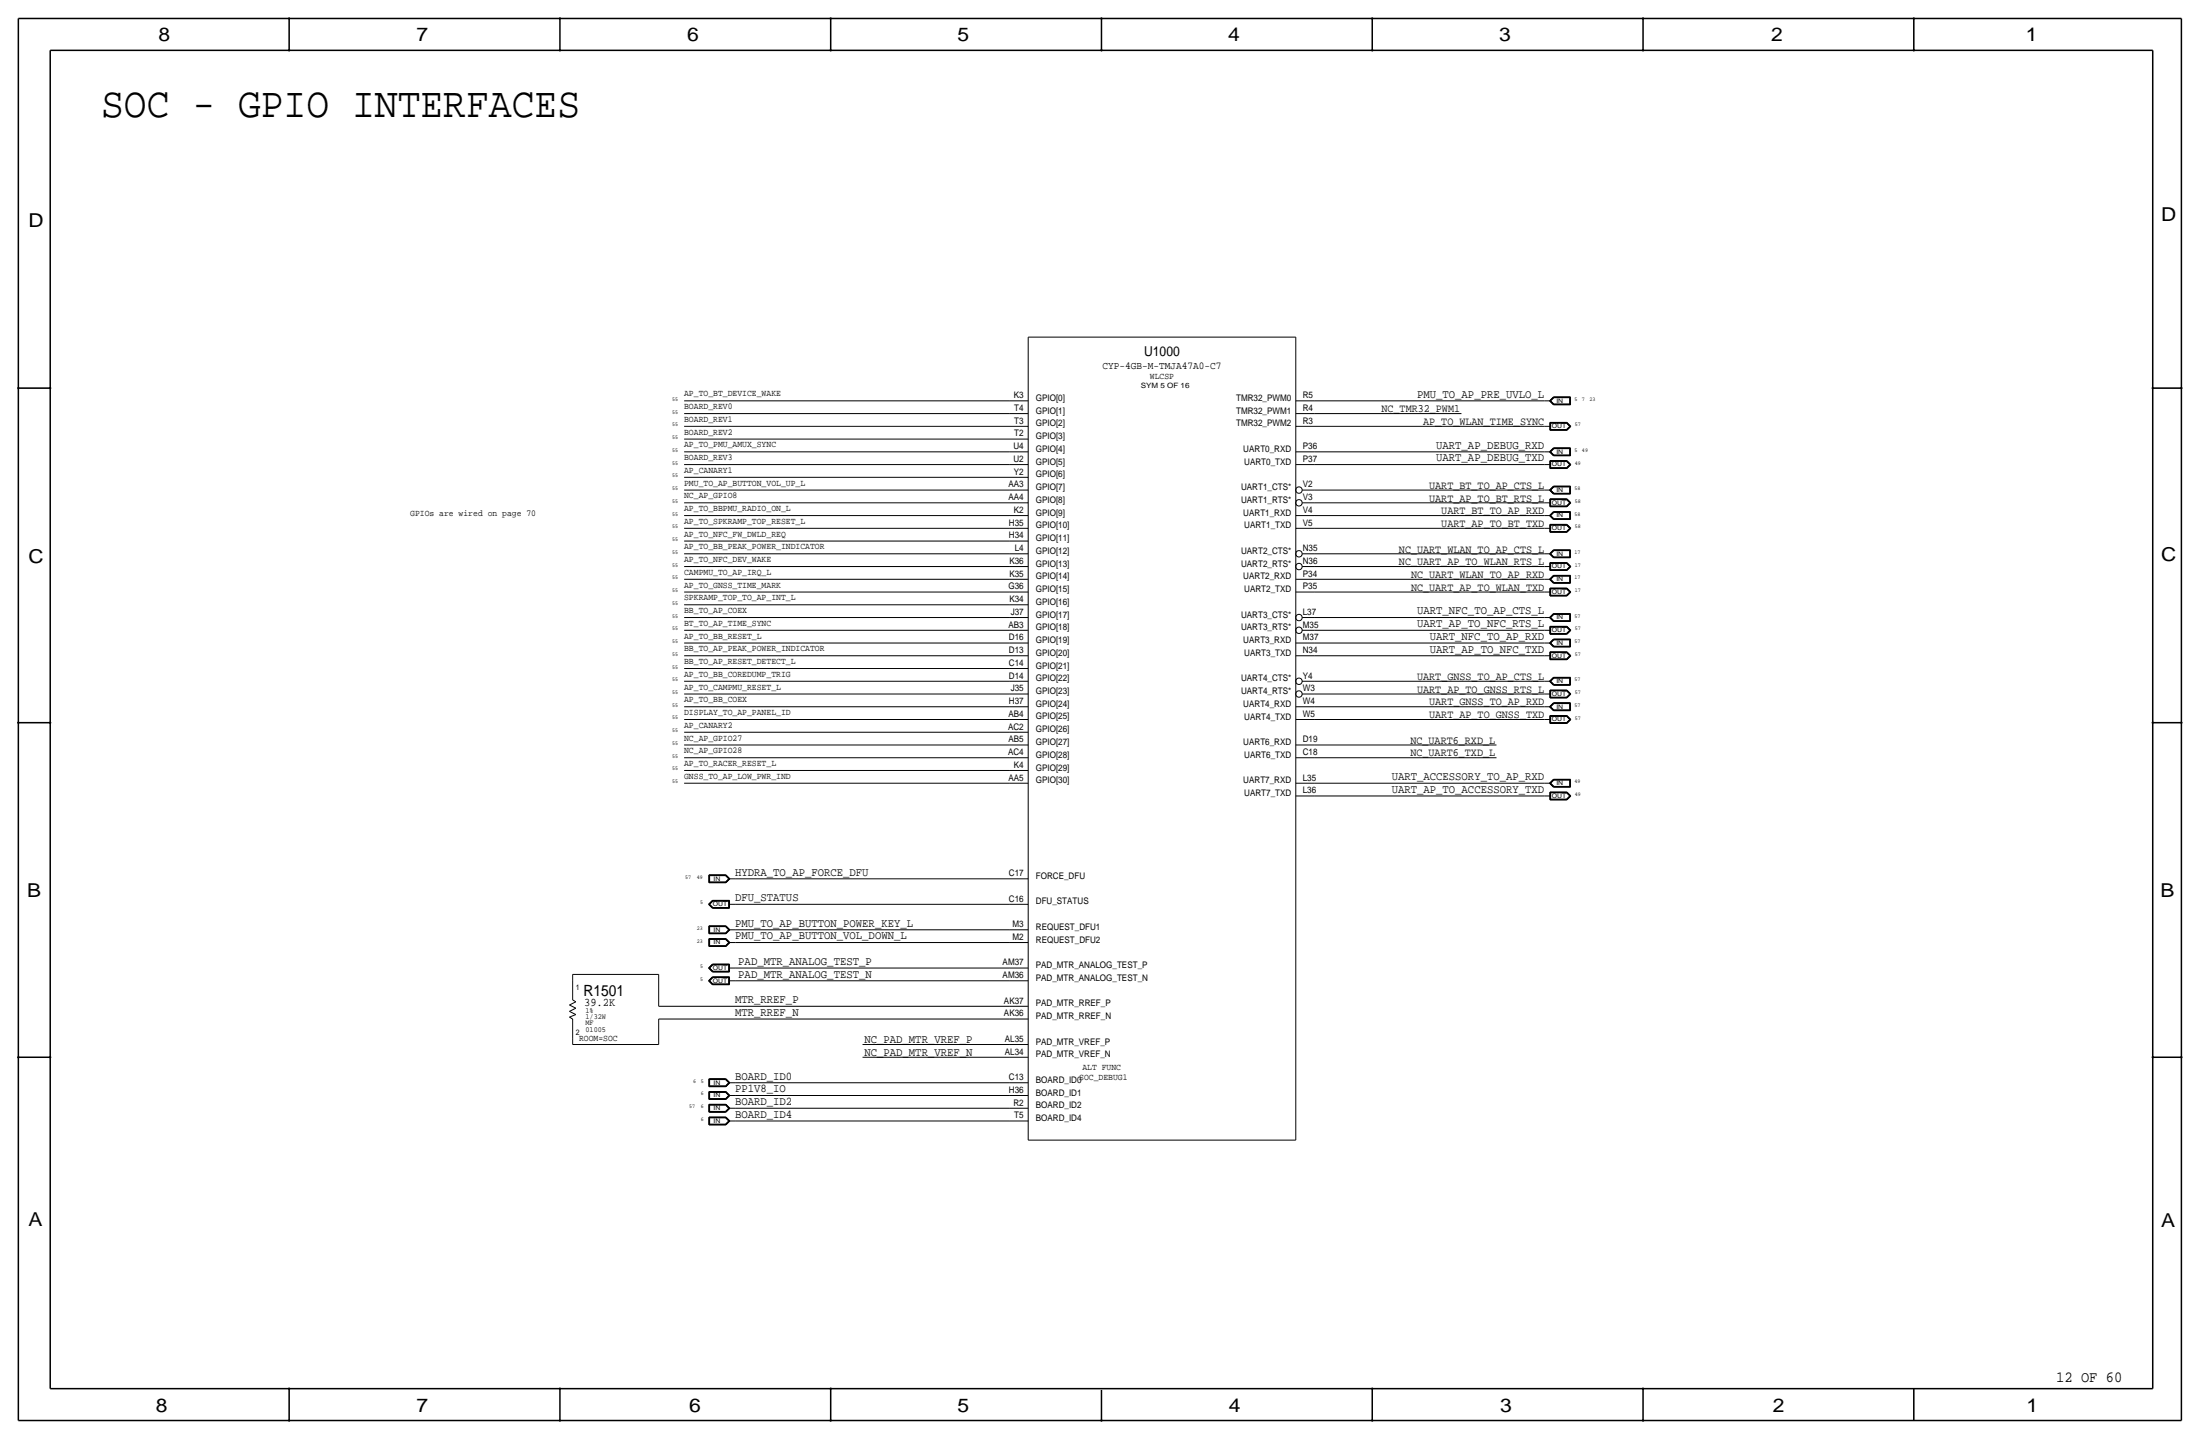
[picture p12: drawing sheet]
<svg xmlns="http://www.w3.org/2000/svg" width="877mm" height="574mm" viewBox="0 0 877 574" stroke-linecap="round" stroke-linejoin="round" font-family="sans-serif">
<g fill="none" stroke="#000" stroke-width=".4">
<path d="M409.9 134.4h106.7zM409.9 134.4v320zM516.6 134.4v320zM272.7 159.8h129.6zM402.3 159.8h7.6zM516.6 159.8h7.6zM524.2 159.8h91.4zM615.6 159.8h2.6zM617.7 159.8l1.6 1.5zM617.7 159.8l1.6-1.6zM617.9 159.8l1.5-1.5zM617.9 159.8l1.5 1.4z"/>
<path d="M618 159.8l1.4-1.4zM618 159.8l1.4 1.3zM618.2 159.8l1.3 1.2zM618.2 159.8l1.3-1.3zM619.3 158.2h6.8zM619.4 158.3h6.6zM619.4 158.4h6.5zM619.5 158.5h6.3zM625.8 158.5v2.5zM625.9 158.4v2.7zM626 158.3v2.9zM626.1 158.2v3.1z"/>
<path d="M272.7 169.9h129.6zM272.7 164.8h129.6zM272.7 175h129.6zM402.3 164.8h7.6zM402.3 169.9h7.6zM402.3 175h7.6zM516.6 164.8h7.6zM516.6 169.9h7.6zM524.2 169.9h91.4zM524.2 164.8h58.4zM615.6 169.9h2.6zM617.9 171.5h6.8z"/>
<path d="M617.9 168.4v3.1zM617.9 168.4h6.8zM618 168.5h6.6zM618 168.5v2.9zM618 171.4h6.6zM618.1 168.6h6.5zM618.1 168.6v2.7zM618.1 171.3h6.5zM618.2 168.7h6.3zM618.2 168.7v2.5zM618.2 171.2h6.3zM619.3 178.5h6.8z"/>
<path d="M619.3 178.5l-1.6 1.6zM619.3 161.3h6.8zM619.4 161.2h6.6zM619.4 178.6h6.6zM619.4 161.1h6.5zM619.4 178.7h6.5zM619.5 161h6.3zM619.5 178.8h6.3zM624.5 168.7l1.3 1.2zM624.5 171.2l1.3-1.3zM624.6 171.3l1.4-1.4zM624.6 168.6l1.4 1.3z"/>
<path d="M624.6 171.4l1.5-1.5zM624.6 168.5l1.5 1.4zM624.7 168.4l1.6 1.5zM625.8 178.8v2.6zM625.9 178.7v2.8zM626 178.6v3zM626.1 178.5v3.2zM626.3 169.9l-1.6 1.6zM272.7 180.1h129.6zM272.7 195.3h129.6zM272.7 190.2h129.6zM272.7 185.2h129.6z"/>
<path d="M402.3 180.1h7.6zM402.3 185.2h7.6zM402.3 190.2h7.6zM402.3 195.3h7.6zM516.6 180.1h7.6zM516.6 185.2h7.6zM519.1 195.3h5.1zM524.2 195.3h91.4zM524.2 185.2h91.4zM524.2 180.1h91.4zM615.6 195.3h2.6zM615.6 185.2h2.6z"/>
<path d="M615.6 180.1h2.6zM617.7 195.3l1.6 1.6zM617.7 180.1l1.6 1.6zM617.7 195.3l1.6-1.5zM617.9 198.8v3.2zM617.9 195.3l1.5-1.4zM617.9 186.7h6.8zM617.9 183.6v3.1zM617.9 180.1l1.5-1.5zM617.9 198.8h6.8zM617.9 183.6h6.8zM617.9 195.3l1.5 1.5z"/>
<path d="M617.9 180.1l1.5 1.5zM618 198.9h6.6zM618 183.7h6.6zM618 198.9v3zM618 183.7v2.9zM618 186.6h6.6zM618 195.3l1.4-1.3zM618 180.1l1.4-1.4zM618 195.3l1.4 1.4zM618 180.1l1.4 1.4zM618.1 199h6.5zM618.1 183.8h6.5z"/>
<path d="M618.1 199v2.8zM618.1 183.8v2.7zM618.1 186.5h6.5zM618.2 195.3l1.3 1.3zM618.2 180.1l1.3 1.3zM618.2 199.1h6.3zM618.2 199.1v2.6zM618.2 195.3l1.3-1.2zM618.2 183.9h6.3zM618.2 183.9v2.5zM618.2 186.4h6.3zM618.2 180.1l1.3-1.3z"/>
<path d="M619.3 193.8h6.8zM619.3 196.9h6.8zM619.3 181.7h6.8zM619.4 196.8h6.6zM619.4 181.6h6.6zM619.4 193.9h6.6zM619.4 196.7h6.5zM619.4 181.5h6.5zM619.4 194h6.5zM619.5 194.1h6.3zM619.5 196.6h6.3zM619.5 181.4h6.3z"/>
<path d="M624.5 199.1l1.3 1.3zM624.5 183.9l1.3 1.3zM624.5 186.4l1.3-1.2zM624.6 186.5l1.4-1.3zM624.6 199l1.4 1.4zM624.6 183.8l1.4 1.4zM624.6 186.6l1.5-1.4zM624.6 198.9l1.5 1.5zM624.6 183.7l1.5 1.5zM624.7 198.8l1.6 1.6zM624.7 183.6l1.6 1.6zM625.8 194.1v2.5z"/>
<path d="M625.9 194v2.7zM626 193.9v2.9zM626.1 193.8v3.1zM626.3 185.2l-1.6 1.5zM272.7 215.6h129.6zM272.7 200.4h129.6zM272.7 205.5h129.6zM272.7 210.6h129.6zM402.3 210.6h7.6zM402.3 215.6h7.6zM402.3 200.4h7.6zM402.3 205.5h7.6z"/>
<path d="M516.6 210.6h7.6zM516.6 205.5h7.6zM519.1 200.4h5.1zM524.2 210.6h91.4zM524.2 200.4h91.4zM524.2 205.5h91.4zM615.6 210.6h2.6zM615.6 205.5h2.6zM615.6 200.4h2.6zM617.7 205.5l1.6 1.6zM617.7 205.5l1.6-1.6zM617.9 212.1h6.8z"/>
<path d="M617.9 209v3.1zM617.9 205.5l1.5-1.5zM617.9 202h6.8zM617.9 209h6.8zM617.9 205.5l1.5 1.5zM618 209.1h6.6zM618 209.1v2.9zM618 212h6.6zM618 201.9h6.6zM618 205.5l1.4 1.4zM618.1 209.2h6.5zM618.1 209.2v2.7z"/>
<path d="M618.1 211.9h6.5zM618.1 201.8h6.5zM618.2 205.5l1.3 1.3zM618.2 209.3h6.3zM618.2 209.3v2.5zM618.2 211.8h6.3zM618.2 205.5l1.3-1.3zM618.2 201.7h6.3zM619.3 219.2h6.8zM619.3 203.9h6.8zM619.3 207.1h6.8zM619.4 207h6.6z"/>
<path d="M619.4 219.3h6.6zM619.4 204h6.6zM619.4 206.9h6.5zM619.4 204.1l-1.4 1.4zM619.4 219.4h6.5zM619.4 204.1h6.5zM619.5 219.5h6.3zM619.5 204.2h6.3zM619.5 206.8h6.3zM624.5 209.3l1.3 1.3zM624.5 211.8l1.3-1.2zM624.5 201.7l1.3-1.3z"/>
<path d="M624.6 211.9l1.4-1.3zM624.6 201.8l1.4-1.4zM624.6 209.2l1.4 1.4zM624.6 212l1.5-1.4zM624.6 201.9l1.5-1.5zM624.6 209.1l1.5 1.5zM624.7 209l1.6 1.6zM624.7 202l1.6-1.6zM625.8 219.5v2.5zM625.8 204.2v2.6zM625.9 219.4v2.7zM625.9 204.1v2.8z"/>
<path d="M626 219.3v2.9zM626 204v3zM626.1 219.2v3.1zM626.1 203.9v3.2zM626.3 210.6l-1.6 1.5zM272.7 236h129.6zM272.7 220.7h129.6zM272.7 225.8h129.6zM272.7 230.9h129.6zM402.3 230.9h7.6zM402.3 225.8h7.6zM402.3 220.7h7.6z"/>
<path d="M402.3 236h7.6zM516.6 230.9h7.6zM516.6 236h7.6zM519.1 220.7h5.1zM519.1 225.8h5.1zM524.2 236h91.4zM524.2 220.7h91.4zM524.2 225.8h91.4zM524.2 230.9h91.4zM615.6 236h2.6zM615.6 230.9h2.6zM615.6 225.8h2.6z"/>
<path d="M615.6 220.7h2.6zM617.7 230.9l1.6 1.6zM617.7 220.7l1.6 1.6zM617.7 230.9l1.6-1.6zM617.7 220.7l1.6-1.5zM617.9 237.5h6.8zM617.9 234.4v3.1zM617.9 230.9l1.5-1.5zM617.9 227.4h6.8zM617.9 224.2v3.2zM617.9 220.7l1.5-1.4zM617.9 234.4h6.8z"/>
<path d="M617.9 224.2h6.8zM617.9 230.9l1.5 1.5zM617.9 220.7l1.5 1.5zM618 234.5h6.6zM618 224.3h6.6zM618 234.5v2.9zM618 237.4h6.6zM618 224.3v3zM618 227.3h6.6zM618 230.9l1.4-1.4zM618 220.7l1.4-1.3zM618 230.9l1.4 1.4z"/>
<path d="M618 220.7l1.4 1.4zM618.1 234.6h6.5zM618.1 224.4h6.5zM618.1 234.6v2.7zM618.1 237.3h6.5zM618.1 224.4v2.8zM618.1 227.2h6.5zM618.2 230.9l1.3 1.3zM618.2 220.7l1.3 1.3zM618.2 234.7h6.3zM618.2 234.7v2.5zM618.2 237.2h6.3z"/>
<path d="M618.2 230.9l1.3-1.3zM618.2 224.5h6.3zM618.2 224.5v2.6zM618.2 227.1h6.3zM618.2 220.7l1.3-1.2zM619.3 229.3h6.8zM619.3 232.5h6.8zM619.3 222.3h6.8zM619.4 232.4h6.6zM619.4 222.2h6.6zM619.4 229.4h6.6zM619.4 232.3h6.5z"/>
<path d="M619.4 222.1h6.5zM619.4 229.5h6.5zM619.5 229.6h6.3zM619.5 232.2h6.3zM619.5 222h6.3zM624.5 234.7l1.3 1.3zM624.5 224.5l1.3 1.3zM624.5 237.2l1.3-1.2zM624.5 227.1l1.3-1.3zM624.6 237.3l1.4-1.3zM624.6 227.2l1.4-1.4zM624.6 234.6l1.4 1.4z"/>
<path d="M624.6 224.4l1.4 1.4zM624.6 237.4l1.5-1.4zM624.6 227.3l1.5-1.5zM624.6 234.5l1.5 1.5zM624.6 224.3l1.5 1.5zM624.7 234.4l1.6 1.6zM624.7 224.2l1.6 1.6zM625.8 229.6v2.6zM625.9 229.5v2.8zM626 229.4v3zM626.1 229.3v3.2zM626.3 236l-1.6 1.5z"/>
<path d="M626.3 225.8l-1.6 1.6zM272.7 256.3h129.6zM272.7 251.2h129.6zM272.7 246.1h129.6zM272.7 241h129.6zM402.3 241h7.6zM402.3 246.1h7.6zM402.3 251.2h7.6zM402.3 256.3h7.6zM516.6 256.3h7.6zM519.1 251.2h5.1zM519.1 246.1h5.1z"/>
<path d="M524.2 246.1h91.4zM524.2 256.3h91.4zM524.2 251.2h91.4zM615.6 251.2h2.6zM615.6 256.3h2.6zM615.6 246.1h2.6zM617.7 256.3l1.6 1.6zM617.7 246.1l1.6 1.6zM617.9 259.8v3.1zM617.9 252.8h6.8zM617.9 249.6v3.2zM617.9 256.3l1.5-1.5z"/>
<path d="M617.9 246.1l1.5-1.4zM617.9 259.8h6.8zM617.9 249.6h6.8zM617.9 256.3l1.5 1.5zM617.9 246.1l1.5 1.5zM618 259.9h6.6zM618 249.7h6.6zM618 259.9v2.9zM618 249.7v3zM618 252.7h6.6zM618 256.3l1.4-1.4zM618 246.1l1.4-1.3z"/>
<path d="M618 256.3l1.4 1.4zM618 246.1l1.4 1.4zM618.1 260h6.5zM618.1 249.8h6.5zM618.1 260v2.7zM618.1 249.8v2.8zM618.1 252.6h6.5zM618.2 256.3l1.3 1.3zM618.2 246.1l1.3 1.3zM618.2 249.9h6.3zM618.2 249.9v2.6zM618.2 252.5h6.3z"/>
<path d="M618.2 256.3l1.3-1.3zM618.2 246.1l1.3-1.2zM619.3 254.7h6.8zM619.3 244.6h6.8zM619.3 254.7l-1.6 1.6zM619.3 244.6l-1.6 1.5zM619.3 257.9h6.8zM619.3 247.7h6.8zM619.4 257.8h6.6zM619.4 247.6h6.6zM619.4 254.8h6.6zM619.4 244.7h6.6z"/>
<path d="M619.4 257.7h6.5zM619.4 247.5h6.5zM619.4 254.9h6.5zM619.4 244.8h6.5zM619.5 255h6.3zM619.5 257.6h6.3zM619.5 244.9h6.3zM619.5 247.4h6.3zM624.5 249.9l1.3 1.3zM624.5 252.5l1.3-1.3zM624.6 252.6l1.4-1.4zM624.6 260l1.4 1.4z"/>
<path d="M624.6 249.8l1.4 1.4zM624.6 252.7l1.5-1.5zM624.6 259.9l1.5 1.5zM624.6 249.7l1.5 1.5zM624.7 259.8l1.6 1.6zM624.7 249.6l1.6 1.6zM624.7 252.8l1.6-1.6zM625.8 255v2.6zM625.8 244.9v2.5zM625.9 254.9v2.8zM625.9 244.8v2.7zM626 254.8v3z"/>
<path d="M626 244.7v2.9zM626.1 254.7v3.2zM626.1 244.6v3.1zM272.7 276.6h129.6zM272.7 271.5h129.6zM272.7 261.4h129.6zM272.7 266.4h129.6zM402.3 266.4h7.6zM402.3 261.4h7.6zM402.3 271.5h7.6zM402.3 276.6h7.6zM516.6 261.4h7.6z"/>
<path d="M519.1 271.5h5.1zM519.1 276.6h5.1zM524.2 261.4h91.4zM524.2 276.6h91.4zM524.2 271.5h91.4zM615.6 276.6h2.6zM615.6 271.5h2.6zM615.6 261.4h2.6zM617.7 271.5l1.6 1.6zM617.7 271.5l1.6-1.5zM617.9 278.2h6.8zM617.9 275v3.2z"/>
<path d="M617.9 271.5l1.5-1.4zM617.9 262.9h6.8zM617.9 275h6.8zM617.9 271.5l1.5 1.5zM618 275.1h6.6zM618 275.1v3zM618 278.1h6.6zM618 262.8h6.6zM618 271.5l1.4 1.4zM618.1 275.2h6.5zM618.1 275.2v2.8zM618.1 278h6.5z"/>
<path d="M618.1 262.7h6.5zM618.2 271.5l1.3 1.3zM618.2 275.3h6.3zM618.2 275.3v2.6zM618.2 277.9h6.3zM618.2 271.5l1.3-1.2zM618.2 260.1h6.3zM618.2 260.1v2.5zM618.2 262.6h6.3zM619.3 270h6.8zM619.3 273.1h6.8zM619.4 273h6.6z"/>
<path d="M619.4 270.1h6.6zM619.4 272.9h6.5zM619.4 270.2l-1.4 1.3zM619.4 270.2h6.5zM619.5 270.3h6.3zM619.5 272.8h6.3zM624.5 275.3l1.3 1.3zM624.5 260.1l1.3 1.3zM624.5 277.9l1.3-1.3zM624.5 262.6l1.3-1.2zM624.6 278l1.4-1.4zM624.6 275.2l1.4 1.4z"/>
<path d="M624.6 278.1l1.5-1.5zM624.6 262.8l1.5-1.4zM624.6 275.1l1.5 1.5zM624.7 275l1.6 1.6zM624.7 262.9l1.6-1.5zM625.8 270.3v2.5zM625.9 270.2v2.7zM626 261.4l-1.4 1.3zM626 270.1v2.9zM626.1 270v3.1zM626.3 276.6l-1.6 1.6zM272.7 296.9h129.6z"/>
<path d="M272.7 291.8h129.6zM272.7 281.7h129.6zM272.7 286.8h129.6zM402.3 286.8h7.6zM402.3 281.7h7.6zM402.3 291.8h7.6zM402.3 296.9h7.6zM516.6 281.7h7.6zM516.6 286.8h7.6zM516.6 296.9h7.6zM524.2 296.9h72.4zM524.2 286.8h91.4z"/>
<path d="M524.2 281.7h91.4zM615.6 286.8h2.6zM615.6 281.7h2.6zM617.7 281.7l1.6 1.6zM617.7 281.7l1.6-1.6zM617.9 288.3h6.8zM617.9 285.2v3.1zM617.9 281.7l1.5-1.5zM617.9 285.2h6.8zM617.9 281.7l1.5 1.5zM618 285.3h6.6zM618 285.3v2.9z"/>
<path d="M618 288.2h6.6zM618 281.7l1.4 1.4zM618.1 285.4h6.5zM618.1 285.4v2.7zM618.1 288.1h6.5zM618.2 281.7l1.3 1.3zM618.2 285.5h6.3zM618.2 285.5v2.5zM618.2 288h6.3zM618.2 281.7l1.3-1.3zM619.3 280.1h6.8zM619.3 283.3h6.8z"/>
<path d="M619.4 283.2h6.6zM619.4 280.2h6.6zM619.4 283.1h6.5zM619.4 280.3l-1.4 1.4zM619.4 280.3h6.5zM619.5 280.4h6.3zM619.5 283h6.3zM624.5 285.5l1.3 1.3zM624.5 288l1.3-1.2zM624.6 288.1l1.4-1.3zM624.6 285.4l1.4 1.4zM624.6 288.2l1.5-1.4z"/>
<path d="M624.6 285.3l1.5 1.5zM624.7 285.2l1.6 1.6zM625.8 280.4v2.6zM625.9 280.3v2.8zM626 280.2v3zM626.1 280.1v3.2zM626.3 286.8l-1.6 1.5zM272.7 312.2h129.6zM272.7 307.1h129.6zM272.7 302h129.6zM402.3 302h7.6zM402.3 307.1h7.6z"/>
<path d="M402.3 312.2h7.6zM516.6 302h7.6zM516.6 312.2h7.6zM516.6 317.2h7.6zM524.2 302h72.4zM524.2 317.2h91.4zM524.2 312.2h91.4zM615.6 317.2h2.6zM615.6 312.2h2.6zM617.7 312.2l1.6 1.5zM617.9 318.8h6.8zM617.9 315.7v3.1z"/>
<path d="M617.9 312.2l1.5-1.5zM617.9 315.7h6.8zM617.9 312.2l1.5 1.4zM618 315.8h6.6zM618 315.8v2.9zM618 318.7h6.6zM618 312.2l1.4-1.4zM618 312.2l1.4 1.3zM618.1 315.9h6.5zM618.1 315.9v2.7zM618.1 318.6h6.5zM618.2 312.2l1.3 1.2z"/>
<path d="M618.2 316h6.3zM618.2 316v2.5zM618.2 318.5h6.3zM618.2 312.2l1.3-1.3zM619.3 310.6h6.8zM619.3 310.6l-1.6 1.6zM619.3 313.7h6.8zM619.4 313.6h6.6zM619.4 310.7h6.6zM619.4 313.5h6.5zM619.4 310.8h6.5zM619.5 310.9h6.3z"/>
<path d="M619.5 313.4h6.3zM624.5 316l1.3 1.2zM624.5 318.5l1.3-1.3zM624.6 315.9l1.4 1.3zM624.6 318.7l1.5-1.5zM624.6 315.8l1.5 1.4zM624.7 315.7l1.6 1.5zM624.7 318.8l1.6-1.6zM625.8 310.9v2.5zM625.9 310.8v2.7zM626 317.2l-1.4 1.4zM626 310.7v2.9z"/>
<path d="M626.1 310.6v3.1zM282.6 348.7h6.8zM282.6 348.7v3.1zM282.6 351.8h6.8zM282.7 348.8v2.9zM282.7 351.7h6.7zM282.7 348.8h6.7zM282.8 348.9v2.7zM282.8 351.6h6.5zM282.8 348.9h6.5zM282.9 349h6.4zM282.9 349v2.5z"/>
<path d="M282.9 351.5h6.4zM284 358.9h6.8zM284.1 359h6.6zM284.1 359.1h6.5zM284.2 359.2h6.3zM289.3 351.5l1.2-1.2zM289.3 349l1.2 1.3zM289.3 351.6l1.4-1.3zM289.3 348.9l1.4 1.4zM289.4 351.7l1.4-1.4zM289.4 348.8l1.4 1.5zM289.4 348.7l1.6 1.6z"/>
<path d="M289.4 351.8l1.6-1.5zM290.5 359.2v2.5zM290.5 350.3h2.6zM290.6 359.1v2.7zM290.7 359v2.9zM290.8 358.9v3.1zM293.1 350.3h109.2zM402.3 350.3h7.6zM282.4 360.4l1.6 1.6zM282.4 360.4l1.6-1.5zM282.6 374.1h6.8zM282.6 369h6.8z"/>
<path d="M282.6 360.4l1.5 1.5zM282.6 360.4l1.5-1.4zM282.6 374.1v3.1zM282.6 377.2h6.8zM282.6 369v3.2zM282.6 372.2h6.8zM282.7 374.2v2.9zM282.7 377.1h6.7zM282.7 369.1v3zM282.7 372.1h6.7zM282.7 374.2h6.7zM282.7 369.1h6.7z"/>
<path d="M282.8 360.4l1.3-1.3zM282.8 360.4l1.3 1.4zM282.8 374.3v2.7zM282.8 377h6.5zM282.8 369.2v2.8zM282.8 372h6.5zM282.8 374.3h6.5zM282.8 369.2h6.5zM282.9 360.4l1.3-1.2zM282.9 374.4h6.4zM282.9 374.4v2.5zM282.9 376.9h6.4z"/>
<path d="M282.9 369.3h6.4zM282.9 369.3v2.6zM282.9 371.9h6.4zM282.9 360.4l1.3 1.3zM284 362h6.8zM284.1 361.9h6.6zM284.1 361.8h6.5zM284.2 361.7h6.3zM289.3 376.9l1.2-1.2zM289.3 371.9l1.2-1.3zM289.3 374.4l1.2 1.3zM289.3 369.3l1.2 1.3z"/>
<path d="M289.3 377l1.4-1.3zM289.3 372l1.4-1.4zM289.3 374.3l1.4 1.4zM289.3 369.2l1.4 1.4zM289.4 377.1l1.4-1.4zM289.4 372.1l1.4-1.5zM289.4 374.2l1.4 1.5zM289.4 369.1l1.4 1.5zM289.4 374.1l1.6 1.6zM289.4 369l1.6 1.6zM289.4 377.2l1.6-1.5zM289.4 372.2l1.6-1.6z"/>
<path d="M290.5 360.4h2.6zM290.5 375.7h2.6zM290.5 370.6h2.6zM293.1 375.7h109.2zM293.1 370.6h109.2zM293.1 360.4h109.2zM402.3 360.4h7.6zM402.3 370.6h7.6zM402.3 375.7h7.6zM228.3 388.4h34.3zM228.3 388.4v2.5zM228.3 390.9v7.6z"/>
<path d="M228.3 398.5l1.3 .8zM262.6 388.4v12.7zM282.4 390.9l1.6 1.6zM282.4 385.8l1.6 1.6zM282.4 390.9l1.6-1.6zM282.4 385.8l1.6-1.5zM282.6 390.9l1.5 1.5zM282.6 385.8l1.5 1.5zM282.6 390.9l1.5-1.5zM282.6 385.8l1.5-1.4zM282.8 390.9l1.3-1.4zM282.8 385.8l1.3-1.3z"/>
<path d="M282.8 390.9l1.3 1.4zM282.8 385.8l1.3 1.4zM282.9 390.9l1.3-1.3zM282.9 385.8l1.3-1.2zM282.9 390.9l1.3 1.3zM282.9 385.8l1.3 1.3zM284 389.3h6.8zM284 384.3h6.8zM284 392.5h6.8zM284 387.4h6.8zM284.1 389.4h6.6zM284.1 384.4h6.6z"/>
<path d="M284.1 392.4h6.6zM284.1 387.3h6.6zM284.1 392.3h6.5zM284.1 387.2h6.5zM284.1 389.5h6.5zM284.1 384.5h6.5zM284.2 389.6h6.3zM284.2 392.2h6.3zM284.2 384.6h6.3zM284.2 387.1h6.3zM290.5 389.6v2.6zM290.5 384.6v2.5z"/>
<path d="M290.5 390.9h2.6zM290.5 385.8h2.6zM290.6 389.5v2.8zM290.6 384.5v2.7zM290.7 389.4v3zM290.7 384.4v2.9zM290.8 389.3v3.2zM290.8 384.3v3.1zM293.1 390.9h109.2zM293.1 385.8h109.2zM402.3 390.9h7.6zM402.3 385.8h7.6z"/>
<path d="M227 405.4l1.3 .7zM227 403.1l2.6 1.3zM227 400.6l2.6 1.2zM227 405.4l2.6-1zM227 403.1l2.6-1.3zM227 400.6l2.6-1.3zM228.3 413.8v2.5zM228.3 406.1v7.7zM228.3 416.3h34.3zM262.6 406.1v10.2zM262.6 406.1h139.7zM262.6 401.1h139.7z"/>
<path d="M343.9 416.3h58.4zM402.3 406.1h7.6zM402.3 401.1h7.6zM402.3 416.3h7.6zM282.6 435.1h6.8zM282.6 430h6.8zM282.6 435.1v3.1zM282.6 438.2h6.8zM282.6 430v3.1zM282.6 433.1h6.8zM282.7 435.2v2.9zM282.7 438.1h6.7z"/>
<path d="M282.7 430.1v2.9zM282.7 433h6.7zM282.7 435.2h6.7zM282.7 430.1h6.7zM282.8 435.3v2.7zM282.8 438h6.5zM282.8 430.2v2.7zM282.8 432.9h6.5zM282.8 435.3h6.5zM282.8 430.2h6.5zM282.9 435.4h6.4zM282.9 435.4v2.5z"/>
<path d="M282.9 437.9h6.4zM282.9 430.3h6.4zM282.9 430.3v2.5zM282.9 432.8h6.4zM289.3 437.9l1.2-1.3zM289.3 432.8l1.2-1.3zM289.3 435.4l1.2 1.2zM289.3 430.3l1.2 1.2zM289.3 438l1.4-1.4zM289.3 432.9l1.4-1.4zM289.3 435.3l1.4 1.3zM289.3 430.2l1.4 1.3z"/>
<path d="M289.4 438.1l1.4-1.5zM289.4 433l1.4-1.5zM289.4 435.2l1.4 1.4zM289.4 430.1l1.4 1.4zM289.4 435.1l1.6 1.5zM289.4 430l1.6 1.5zM289.4 438.2l1.6-1.6zM289.4 433.1l1.6-1.6zM290.5 436.6h2.6zM290.5 431.5h2.6zM293.1 431.5h109.2zM293.1 436.6h109.2z"/>
<path d="M343.9 421.4h58.4zM402.3 431.5h7.6zM402.3 436.6h7.6zM402.3 421.4h7.6zM282.6 440.1h6.8zM282.6 445.2h6.8zM282.6 440.1v3.2zM282.6 443.3h6.8zM282.6 445.2v3.2zM282.6 448.4h6.8zM282.7 440.2v3zM282.7 443.2h6.7z"/>
<path d="M282.7 445.3v3zM282.7 448.3h6.7zM282.7 440.2h6.7zM282.7 445.3h6.7zM282.8 440.3v2.8zM282.8 443.1h6.5zM282.8 445.4v2.8zM282.8 448.2h6.5zM282.8 440.3h6.5zM282.8 445.4h6.5zM282.9 440.4h6.4zM282.9 440.4v2.6z"/>
<path d="M282.9 443h6.4zM282.9 445.5h6.4zM282.9 445.5v2.6zM282.9 448.1h6.4zM289.3 443l1.2-1.3zM289.3 448.1l1.2-1.3zM289.3 440.4l1.2 1.3zM289.3 445.5l1.2 1.3zM289.3 443.1l1.4-1.4zM289.3 448.2l1.4-1.4zM289.3 440.3l1.4 1.4zM289.3 445.4l1.4 1.4z"/>
<path d="M289.4 443.2l1.4-1.5zM289.4 448.3l1.4-1.5zM289.4 440.2l1.4 1.5zM289.4 445.3l1.4 1.5zM289.4 440.1l1.6 1.6zM289.4 445.2l1.6 1.6zM289.4 443.3l1.6-1.6zM289.4 448.4l1.6-1.6zM290.5 441.7h2.6zM290.5 446.8h2.6zM293.1 441.7h109.2zM293.1 446.8h109.2z"/>
<path d="M402.3 441.7h7.6zM402.3 446.8h7.6zM409.9 454.4h106.7z"/>
<circle cx="517.9" cy="195.3" r="1.28"/>
<circle cx="517.9" cy="200.4" r="1.28"/>
<circle cx="517.9" cy="220.7" r="1.28"/>
<circle cx="517.9" cy="225.8" r="1.28"/>
<circle cx="517.9" cy="251.2" r="1.28"/>
<circle cx="517.9" cy="246.1" r="1.28"/>
<circle cx="517.9" cy="271.5" r="1.28"/>
<circle cx="517.9" cy="276.6" r="1.28"/>
</g>
<g fill="none" stroke="#000" stroke-width=".6" stroke-linecap="butt">
<path d="M7.3 7.4v558.8zM7.3 7.4h862.3zM115.3 7.4v12.7zM223.2 7.4v12.7zM331.2 7.4v12.7zM439.1 7.4v12.7zM547.1 7.4v12.7zM655 7.4v12.7zM763 7.4v12.7zM869.6 7.4v558.8zM20 20.1v533.4zM20 20.1h838.2z"/>
<path d="M858.2 20.1v533.4zM7.3 154.7h12.7zM858.2 154.7h11.4zM7.3 288h12.7zM858.2 288h11.4zM7.3 421.4h12.7zM858.2 421.4h11.4zM20 553.5h838.2zM115.3 553.5v12.7zM223.2 553.5v12.7zM331.2 553.5v12.7zM439.1 554v12.2z"/>
<path d="M547.1 553.5v12.7zM655 553.5v12.7zM763 553.5v12.7zM7.3 566.2h862.3z"/>
</g>
<g fill="#000" stroke="#000" stroke-width=".4">
<path d="M115.1 7.2h.4v.3h-.4zM115.1 19.9h.4v.3h-.4zM223 7.2h.4v.3h-.4zM223 19.9h.4v.3h-.4zM331 19.9h.4v.3h-.4zM331 7.2h.4v.3h-.4zM438.9 7.2h.4v.3h-.4zM438.9 19.9h.4v.3h-.4zM546.9 7.2h.4v.3h-.4zM546.9 19.9h.4v.3h-.4zM654.8 19.9h.4v.3h-.4zM654.8 7.2h.4v.3h-.4z"/>
<path d="M762.8 19.9h.4v.3h-.4zM762.8 7.2h.4v.3h-.4zM7.1 154.5h.4v.4h-.4zM19.8 154.5h.4v.4h-.4zM858 154.5h.4v.4h-.4zM869.5 154.5h.3v.4h-.3zM7.1 287.9h.4v.3h-.4zM19.8 287.9h.4v.3h-.4zM858 287.9h.4v.3h-.4zM869.5 287.9h.3v.3h-.3zM7.1 421.2h.4v.4h-.4zM19.8 421.2h.4v.4h-.4z"/>
<path d="M858 421.2h.4v.4h-.4zM869.5 421.2h.3v.4h-.3zM115.1 553.3h.4v.3h-.4zM223 553.3h.4v.3h-.4zM331 553.3h.4v.3h-.4zM546.9 553.3h.4v.3h-.4zM654.8 553.3h.4v.3h-.4zM115.1 566h.4v.3h-.4zM223 566h.4v.3h-.4zM331 566h.4v.3h-.4zM438.9 566h.4v.3h-.4zM546.9 566h.4v.3h-.4z"/>
<path d="M654.8 566h.4v.3h-.4z"/>
</g>
<text font-size="17" x="40.3" y="46.7">SOC - GPIO INTERFACES</text>
<g font-size="7.6">
<text x="63.2" y="16.5">8</text>
<text x="166.1" y="16.5">7</text>
<text x="274" y="16.5">6</text>
<text x="381.7" y="16.5">5</text>
<text x="489.7" y="16.5">4</text>
<text x="597.6" y="16.5">3</text>
<text x="706.1" y="16.5">2</text>
<text x="807.7" y="16.5">1</text>
<text x="861.5" y="88.1">D</text>
<text x="11.4" y="90.4">D</text>
<text x="11.4" y="224.3">C</text>
<text x="861.5" y="223.8">C</text>
<text x="10.8" y="357.6">B</text>
<text x="861.3" y="357.4">B</text>
<text x="11.3" y="488.4">A</text>
<text x="861.5" y="489.2">A</text>
<text x="62.2" y="562.6">8</text>
<text x="166" y="562.6">7</text>
<text x="274.8" y="562.6">6</text>
<text x="381.7" y="562.6">5</text>
<text x="489.9" y="562.6">4</text>
<text x="598.1" y="562.6">3</text>
<text x="706.8" y="562.6">2</text>
<text x="807.9" y="562.6">1</text>
</g>
<g font-size="6.2">
<text x="232.6" y="397">R1501</text>
<text x="819.7" y="550.8">12 OF 60</text>
</g>
<text font-size="5.4" x="456.1" y="142">U1000</text>
<g font-size="4.7">
<text x="565" y="158.5">PMU_TO_AP_PRE_UVLO_L</text>
<text x="572.6" y="178.8">UART_AP_DEBUG_RXD</text>
<text x="572.6" y="183.9">UART_AP_DEBUG_TXD</text>
<text x="565" y="244.9">UART_NFC_TO_AP_CTS_L</text>
<text x="565" y="249.9">UART_AP_TO_NFC_RTS_L</text>
<text x="570" y="255">UART_NFC_TO_AP_RXD</text>
<text x="570" y="260.1">UART_AP_TO_NFC_TXD</text>
<text x="554.8" y="310.9">UART_ACCESSORY_TO_AP_RXD</text>
<text x="554.8" y="316">UART_AP_TO_ACCESSORY_TXD</text>
<text x="293.1" y="349">HYDRA_TO_AP_FORCE_DFU</text>
<text x="293.1" y="359.2">DFU_STATUS</text>
<text x="293.1" y="369.3">PMU_TO_AP_BUTTON_POWER_KEY_L</text>
<text x="293.1" y="374.4">PMU_TO_AP_BUTTON_VOL_DOWN_L</text>
<text x="294.3" y="389.6">PAD_MTR_ANALOG_TEST_N</text>
<text x="294.3" y="384.6">PAD_MTR_ANALOG_TEST_P</text>
<text x="232.9" y="400.8">39.2K</text>
<text x="293.1" y="399.8">MTR_RREF_P</text>
<text x="293.1" y="404.9">MTR_RREF_N</text>
<text x="344.6" y="415.8">NC_PAD_MTR_VREF_P</text>
<text x="344.6" y="420.9">NC_PAD_MTR_VREF_N</text>
<text x="293.1" y="430.3">BOARD_ID0</text>
<text x="293.1" y="435.4">PP1V8_IO</text>
<text x="293.1" y="440.4">BOARD_ID2</text>
<text x="293.1" y="445.5">BOARD_ID4</text>
</g>
<g font-size="4.5">
<text x="550.7" y="164.3">NC_TMR32_PWM1</text>
<text x="567.4" y="169.4">AP_TO_WLAN_TIME_SYNC</text>
<text x="569.8" y="194.8">UART_BT_TO_AP_CTS_L</text>
<text x="569.8" y="199.9">UART_AP_TO_BT_RTS_L</text>
<text x="574.6" y="205">UART_BT_TO_AP_RXD</text>
<text x="574.6" y="210.1">UART_AP_TO_BT_TXD</text>
<text x="557.7" y="220.2">NC_UART_WLAN_TO_AP_CTS_L</text>
<text x="557.7" y="225.3">NC_UART_AP_TO_WLAN_RTS_L</text>
<text x="562.5" y="230.4">NC_UART_WLAN_TO_AP_RXD</text>
<text x="562.5" y="235.5">NC_UART_AP_TO_WLAN_TXD</text>
<text x="565" y="271">UART_GNSS_TO_AP_CTS_L</text>
<text x="565" y="276.1">UART_AP_TO_GNSS_RTS_L</text>
<text x="569.8" y="281.2">UART_GNSS_TO_AP_RXD</text>
<text x="569.8" y="286.3">UART_AP_TO_GNSS_TXD</text>
<text x="562.3" y="296.4">NC_UART6_RXD_L</text>
<text x="562.3" y="301.5">NC_UART6_TXD_L</text>
</g>
<text font-size="4.2" x="439.6" y="147.1">CYP-4GB-M-TMJA47A0-C7</text>
<g font-size="3.6">
<text x="458.4" y="150.9">WLCSP</text>
<text x="272.7" y="158">AP_TO_BT_DEVICE_WAKE</text>
<text x="404.2" y="158.7">K3</text>
<text x="413" y="159.8">GPIO[0]</text>
<text x="492.8" y="159.8">TMR32_PWM0</text>
<text x="519.4" y="158.7">R5</text>
<text x="272.7" y="163.1">BOARD_REV0</text>
<text x="404.4" y="163.8">T4</text>
<text x="413" y="164.9">GPIO[1]</text>
<text x="492.8" y="164.9">TMR32_PWM1</text>
<text x="519.4" y="163.8">R4</text>
<text x="272.7" y="173.2">BOARD_REV2</text>
<text x="272.7" y="168.1">BOARD_REV1</text>
<text x="404.4" y="173.9">T2</text>
<text x="404.4" y="168.9">T3</text>
<text x="413" y="169.9">GPIO[2]</text>
<text x="492.8" y="170">TMR32_PWM2</text>
<text x="519.4" y="168.9">R3</text>
<text x="272.7" y="178.3">AP_TO_PMU_AMUX_SYNC</text>
<text x="404" y="179">U4</text>
<text x="413" y="175">GPIO[3]</text>
<text x="519.4" y="179.1">P36</text>
<text x="272.7" y="183.4">BOARD_REV3</text>
<text x="404" y="184.1">U2</text>
<text x="413" y="180.1">GPIO[4]</text>
<text x="413" y="185.2">GPIO[5]</text>
<text x="495.7" y="180.1">UART0_RXD</text>
<text x="496" y="185.2">UART0_TXD</text>
<text x="519.4" y="184.1">P37</text>
<text x="272.7" y="188.5">AP_CANARY1</text>
<text x="404.2" y="189.2">Y2</text>
<text x="413" y="190.3">GPIO[6]</text>
<text x="272.7" y="193.5">PMU_TO_AP_BUTTON_VOL_UP_L</text>
<text x="402" y="194.3">AA3</text>
<text x="413" y="195.4">GPIO[7]</text>
<text x="494.8" y="195.4">UART1_CTS*</text>
<text x="519.4" y="194.3">V2</text>
<text x="272.7" y="203.7">AP_TO_BBPMU_RADIO_ON_L</text>
<text x="272.7" y="198.6">NC_AP_GPIO8</text>
<text x="402" y="199.4">AA4</text>
<text x="413" y="200.4">GPIO[8]</text>
<text x="494.8" y="200.4">UART1_RTS*</text>
<text x="519.4" y="199.4">V3</text>
<text x="163.5" y="205.5">GPIOs are wired on page 70</text>
<text x="272.7" y="208.8">AP_TO_SPKRAMP_TOP_RESET_L</text>
<text x="402.2" y="209.5">H35</text>
<text x="404.2" y="204.4">K2</text>
<text x="413" y="205.5">GPIO[9]</text>
<text x="495.7" y="205.5">UART1_RXD</text>
<text x="519.4" y="209.5">V5</text>
<text x="519.4" y="204.5">V4</text>
<text x="272.7" y="213.9">AP_TO_NFC_FW_DWLD_REQ</text>
<text x="402.2" y="214.6">H34</text>
<text x="413" y="210.6">GPIO[10]</text>
<text x="413" y="215.7">GPIO[11]</text>
<text x="496" y="210.6">UART1_TXD</text>
<text x="272.7" y="218.9">AP_TO_BB_PEAK_POWER_INDICATOR</text>
<text x="404.5" y="219.7">L4</text>
<text x="413" y="220.7">GPIO[12]</text>
<text x="494.8" y="220.8">UART2_CTS*</text>
<text x="519.4" y="219.7">N35</text>
<text x="272.7" y="224">AP_TO_NFC_DEV_WAKE</text>
<text x="402.4" y="224.8">K36</text>
<text x="413" y="225.8">GPIO[13]</text>
<text x="494.8" y="225.8">UART2_RTS*</text>
<text x="519.4" y="224.8">N36</text>
<text x="272.7" y="229.1">CAMPMU_TO_AP_IRQ_L</text>
<text x="402.4" y="229.8">K35</text>
<text x="413" y="230.9">GPIO[14]</text>
<text x="495.7" y="230.9">UART2_RXD</text>
<text x="519.4" y="229.9">P34</text>
<text x="272.7" y="234.2">AP_TO_GNSS_TIME_MARK</text>
<text x="272.7" y="239.3">SPKRAMP_TOP_TO_AP_INT_L</text>
<text x="402" y="234.9">G36</text>
<text x="413" y="236">GPIO[15]</text>
<text x="496" y="236">UART2_TXD</text>
<text x="519.4" y="234.9">P35</text>
<text x="272.7" y="244.3">BB_TO_AP_COEX</text>
<text x="402.4" y="240">K34</text>
<text x="402.9" y="245.1">J37</text>
<text x="413" y="241.1">GPIO[16]</text>
<text x="519.4" y="245.1">L37</text>
<text x="272.7" y="249.4">BT_TO_AP_TIME_SYNC</text>
<text x="402" y="250.2">AB3</text>
<text x="413" y="246.1">GPIO[17]</text>
<text x="413" y="251.2">GPIO[18]</text>
<text x="494.8" y="251.2">UART3_RTS*</text>
<text x="494.8" y="246.2">UART3_CTS*</text>
<text x="519.4" y="250.2">M35</text>
<text x="272.7" y="254.5">AP_TO_BB_RESET_L</text>
<text x="402.2" y="255.2">D16</text>
<text x="413" y="256.3">GPIO[19]</text>
<text x="495.7" y="256.3">UART3_RXD</text>
<text x="519.4" y="255.3">M37</text>
<text x="272.7" y="259.6">BB_TO_AP_PEAK_POWER_INDICATOR</text>
<text x="402.2" y="260.3">D13</text>
<text x="413" y="261.4">GPIO[20]</text>
<text x="496" y="261.4">UART3_TXD</text>
<text x="519.4" y="260.3">N34</text>
<text x="272.7" y="264.7">BB_TO_AP_RESET_DETECT_L</text>
<text x="272.7" y="269.7">AP_TO_BB_COREDUMP_TRIG</text>
<text x="402.2" y="265.4">C14</text>
<text x="413" y="266.4">GPIO[21]</text>
<text x="272.7" y="274.8">AP_TO_CAMPMU_RESET_L</text>
<text x="402.2" y="270.5">D14</text>
<text x="402.9" y="275.6">J35</text>
<text x="413" y="271.5">GPIO[22]</text>
<text x="494.8" y="271.5">UART4_CTS*</text>
<text x="519.4" y="275.6">W3</text>
<text x="519.4" y="270.5">Y4</text>
<text x="272.7" y="279.9">AP_TO_BB_COEX</text>
<text x="402.2" y="280.7">H37</text>
<text x="413" y="276.6">GPIO[23]</text>
<text x="413" y="281.7">GPIO[24]</text>
<text x="494.8" y="276.6">UART4_RTS*</text>
<text x="495.7" y="281.7">UART4_RXD</text>
<text x="519.4" y="280.7">W4</text>
<text x="272.7" y="285">DISPLAY_TO_AP_PANEL_ID</text>
<text x="402" y="285.7">AB4</text>
<text x="413" y="286.8">GPIO[25]</text>
<text x="496" y="286.8">UART4_TXD</text>
<text x="519.4" y="285.7">W5</text>
<text x="272.7" y="290.1">AP_CANARY2</text>
<text x="401.9" y="290.8">AC2</text>
<text x="413" y="291.9">GPIO[26]</text>
<text x="272.7" y="295.1">NC_AP_GPIO27</text>
<text x="402" y="295.9">AB5</text>
<text x="413" y="296.9">GPIO[27]</text>
<text x="495.7" y="297">UART6_RXD</text>
<text x="519.4" y="295.9">D19</text>
<text x="272.7" y="300.2">NC_AP_GPIO28</text>
<text x="272.7" y="305.3">AP_TO_RACER_RESET_L</text>
<text x="401.9" y="301">AC4</text>
<text x="413" y="302">GPIO[28]</text>
<text x="496" y="302">UART6_TXD</text>
<text x="519.4" y="301">C18</text>
<text x="272.7" y="310.4">GNSS_TO_AP_LOW_PWR_IND</text>
<text x="402" y="311.1">AA5</text>
<text x="404.2" y="306.1">K4</text>
<text x="413" y="307.1">GPIO[29]</text>
<text x="519.4" y="311.1">L35</text>
<text x="413" y="312.2">GPIO[30]</text>
<text x="495.7" y="312.2">UART7_RXD</text>
<text x="496" y="317.3">UART7_TXD</text>
<text x="519.4" y="316.2">L36</text>
<text x="402.2" y="349.2">C17</text>
<text x="413" y="350.3">FORCE_DFU</text>
<text x="402.2" y="359.4">C16</text>
<text x="413" y="360.4">DFU_STATUS</text>
<text x="403.7" y="369.6">M3</text>
<text x="413" y="370.6">REQUEST_DFU1</text>
<text x="403.7" y="374.6">M2</text>
<text x="413" y="375.7">REQUEST_DFU2</text>
<text x="399.7" y="384.8">AM37</text>
<text x="399.7" y="389.9">AM36</text>
<text x="413" y="385.9">PAD_MTR_ANALOG_TEST_P</text>
<text x="413" y="390.9">PAD_MTR_ANALOG_TEST_N</text>
<text x="400.3" y="400">AK37</text>
<text x="413" y="401.1">PAD_MTR_RREF_P</text>
<text x="400.3" y="405.1">AK36</text>
<text x="413" y="406.2">PAD_MTR_RREF_N</text>
<text x="230.8" y="415">ROOM=SOC</text>
<text x="400.6" y="415.3">AL35</text>
<text x="413" y="416.3">PAD_MTR_VREF_P</text>
<text x="400.6" y="420.4">AL34</text>
<text x="413" y="421.4">PAD_MTR_VREF_N</text>
<text x="402.2" y="430.5">C13</text>
<text x="413" y="431.5">BOARD_ID0</text>
<text x="430.2" y="430.3">SOC_DEBUG1</text>
<text x="431.5" y="426.5">ALT FUNC</text>
<text x="402.2" y="435.6">H36</text>
<text x="413" y="436.6">BOARD_ID1</text>
<text x="404" y="440.6">R2</text>
<text x="413" y="441.7">BOARD_ID2</text>
<text x="404.4" y="445.7">T5</text>
<text x="413" y="446.8">BOARD_ID4</text>
</g>
<g font-size="3.1">
<text x="229.6" y="394.7">1</text>
<text x="233.4" y="403.6">1%</text>
<text x="233.4" y="406.1">1/32W</text>
<text x="229.6" y="412.5">2</text>
<text x="233.4" y="408.7">MF</text>
<text x="233.4" y="411.2">01005</text>
</g>
<text font-size="2.9" x="454.8" y="154.6">SYM 5 OF 16</text>
<g font-size="2.5">
<text x="620.5" y="160.5">IN</text>
<text x="618.7" y="170.7">OUT</text>
<text x="618.7" y="185.9">OUT</text>
<text x="620.5" y="180.8">IN</text>
<text x="620.5" y="196.1">IN</text>
<text x="618.7" y="201.2">OUT</text>
<text x="620.5" y="206.2">IN</text>
<text x="618.7" y="211.3">OUT</text>
<text x="620.5" y="221.5">IN</text>
<text x="618.7" y="226.6">OUT</text>
<text x="620.5" y="231.6">IN</text>
<text x="618.7" y="236.7">OUT</text>
<text x="618.7" y="252">OUT</text>
<text x="620.5" y="246.9">IN</text>
<text x="620.5" y="257">IN</text>
<text x="618.7" y="262.1">OUT</text>
<text x="620.5" y="272.3">IN</text>
<text x="618.7" y="277.4">OUT</text>
<text x="618.7" y="287.5">OUT</text>
<text x="620.5" y="282.4">IN</text>
<text x="620.5" y="312.9">IN</text>
<text x="618.7" y="318">OUT</text>
<text x="284.4" y="351">IN</text>
<text x="284.2" y="361.2">OUT</text>
<text x="284.4" y="371.3">IN</text>
<text x="284.4" y="376.4">IN</text>
<text x="284.2" y="386.6">OUT</text>
<text x="284.2" y="391.7">OUT</text>
<text x="284.4" y="437.4">IN</text>
<text x="284.4" y="432.3">IN</text>
<text x="284.4" y="442.5">IN</text>
<text x="284.4" y="447.5">IN</text>
</g>
<g font-size="2.3">
<text x="267.9" y="159.8">55</text>
<text x="627.6" y="159.8">5</text>
<text x="630.7" y="159.8">7</text>
<text x="633.7" y="159.8">23</text>
<text x="267.9" y="164.8">55</text>
<text x="267.9" y="169.9">55</text>
<text x="627.8" y="169.9">57</text>
<text x="267.9" y="175">55</text>
<text x="267.9" y="185.2">55</text>
<text x="267.9" y="180.1">55</text>
<text x="627.6" y="180.1">5</text>
<text x="627.8" y="185.2">49</text>
<text x="630.7" y="180.1">49</text>
<text x="267.9" y="190.2">55</text>
<text x="267.9" y="195.3">55</text>
<text x="627.6" y="195.3">58</text>
<text x="267.9" y="200.4">55</text>
<text x="627.8" y="200.4">58</text>
<text x="267.9" y="205.5">55</text>
<text x="627.6" y="205.5">58</text>
<text x="267.9" y="210.6">55</text>
<text x="267.9" y="215.6">55</text>
<text x="627.8" y="210.6">58</text>
<text x="267.9" y="220.7">55</text>
<text x="627.6" y="220.7">17</text>
<text x="267.9" y="225.8">55</text>
<text x="627.8" y="225.8">17</text>
<text x="267.9" y="230.9">55</text>
<text x="627.6" y="230.9">17</text>
<text x="267.9" y="236">55</text>
<text x="627.8" y="236">17</text>
<text x="267.9" y="241">55</text>
<text x="267.9" y="246.1">55</text>
<text x="267.9" y="251.2">55</text>
<text x="627.6" y="246.1">57</text>
<text x="627.8" y="251.2">57</text>
<text x="267.9" y="256.3">55</text>
<text x="627.6" y="256.3">57</text>
<text x="267.9" y="261.4">55</text>
<text x="627.8" y="261.4">57</text>
<text x="267.9" y="266.4">55</text>
<text x="267.9" y="271.5">55</text>
<text x="627.6" y="271.5">57</text>
<text x="267.9" y="281.7">55</text>
<text x="267.9" y="276.6">55</text>
<text x="627.6" y="281.7">57</text>
<text x="627.8" y="276.6">57</text>
<text x="267.9" y="286.8">55</text>
<text x="627.8" y="286.8">57</text>
<text x="267.9" y="291.8">55</text>
<text x="267.9" y="296.9">55</text>
<text x="267.9" y="302">55</text>
<text x="267.9" y="307.1">55</text>
<text x="267.9" y="312.2">55</text>
<text x="627.6" y="312.2">49</text>
<text x="627.8" y="317.2">49</text>
<text x="273.2" y="350.3">57</text>
<text x="277.8" y="350.3">49</text>
<text x="279.2" y="360.4">5</text>
<text x="277.8" y="370.6">23</text>
<text x="277.8" y="375.7">23</text>
<text x="279.2" y="385.8">5</text>
<text x="279.2" y="390.9">5</text>
<text x="276.3" y="431.5">6</text>
<text x="279.4" y="431.5">5</text>
<text x="279.4" y="436.6">6</text>
<text x="274.8" y="441.7">57</text>
<text x="279.4" y="441.7">6</text>
<text x="279.4" y="446.8">6</text>
</g>
</svg>
